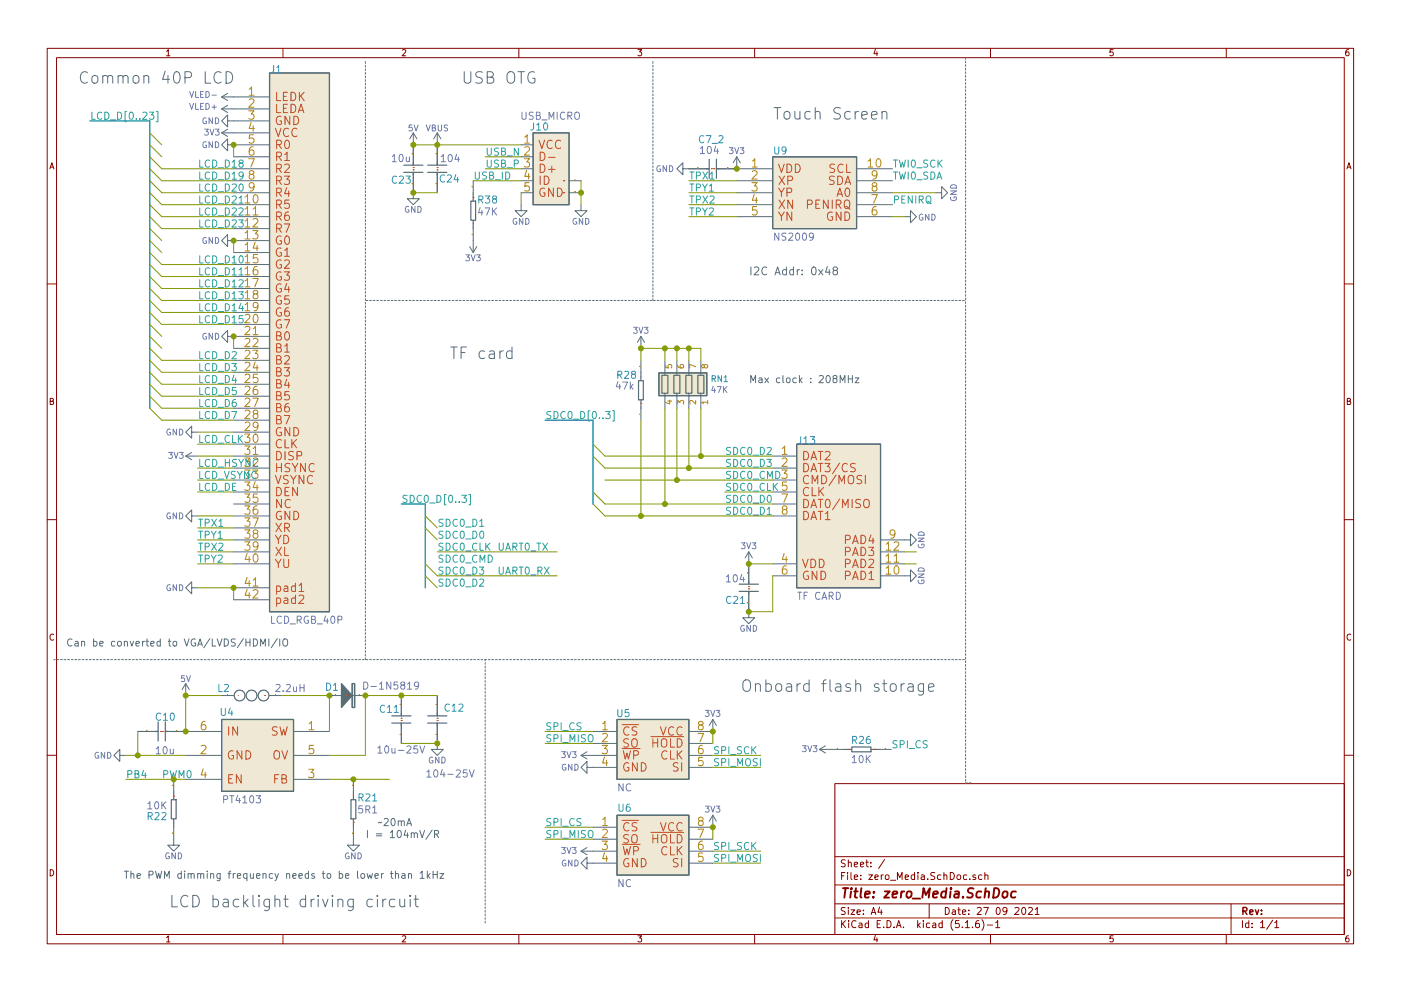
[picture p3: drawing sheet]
<svg xmlns="http://www.w3.org/2000/svg" width="297mm" height="210mm" viewBox="0 0 297 210" stroke-linecap="round" stroke-linejoin="round" font-family="sans-serif">
<g fill="none" stroke="#840000" stroke-width=".21">
<path d="M10 10.3h277v189.9h-277zM12 12.2h273v186.1h-273zM60 10.3v1.9M110 10.3v1.9M160 10.3v1.9M210 10.3v1.9M260 10.3v1.9M10 60.2h2M285 60.2h2M10 110.3h2M285 110.3h2M10 160.2h2"/>
<path d="M177 166.3h108v32h-108zM285 160.2h2M60 198.3v1.9M110 198.3v1.9M160 198.3v1.9M177 194.8h108M177 191.8h108M177 187.8h108M177 181.8h108M186.5 192.5l-.4 1h1M186.8 193v1M187.6 182.3l-1.3 2"/>
<path d="M197 191.8v3M204.7 196.8h.8M206.2 196.7v.1M206.8 185.7l-.3-.1-.3 .2 .1 .2 .5 .2v.3h-.6M207.5 195.3l-.4 .1a1.16 1.16 0 0 0-.1 1.3l.4 .1 .2-.1 .1-.5-.3-.3-.4 .1-.2 .2M208.2 195.1a1.71 1.71 0 0 1 0 2.3M208.2 185.7l-.5-.1-.2 .3v.6l.2 .1 .5-.1M208.8 185.7l.2-.1 .4 .1 .1 .9M208.8 185.1v1.5M209.3 196.3h1.2M210 198.3v1.9M211.1 195.8l.4-.5v1.5"/>
<path d="M211.1 196.8h.9M216.8 192.7l.2-.2a.8 .8 0 0 1 .5 .8 .8 .8 0 0 1-.5 .7l-.4-.5zM218.1 192.7l.5-.2 .3 .5-.9 1h.9M219.5 193l.4-.5v1.5M219.5 194h.8M260 198.3v1.9M261 191.8v6.5M269.8 195.2l-1.2 2M270.3 195.8l.4-.5v1.5M270.3 196.8h.8"/>
</g>
<path d="M212.7 189.3l.3-.2 .6 .2v.8l-.3 .2a.49 .49 0 0 1-.8-.2zM215.4 189.2h-.8l-.2 .3-.1 .6 .4 .3 .6-.1" fill="none" stroke="#840000" stroke-width=".41"/>
<g fill="none" stroke="#586e75" stroke-width=".25">
<path d="M57.1 15.5h12.7v114.3h-12.7zM85.6 36.6h4.1M85.6 35h4.1M87.6 34.5v.5M87.6 36.6v.5M90.7 36.6h4M90.7 35h4M92.7 34.5v.5M113 28.2h7.6v15.2h-7.6zM149.9 35.8h.5M150.4 33.8v4M151.9 35.8h.5"/>
<path d="M151.9 33.8v4M163.8 33.3h17.8v15.2h-17.8zM99.8 42.7h1v4h-1zM100.3 40.9v1.8M100.3 46.7v1.8M135.9 79v1.8M139.7 79.1h10.2v4.8h-10.2zM140.3 79.6h1.3v3.8h-1.3zM142.9 79.6h1.2v3.8h-1.2zM145.4 79.6h1.3v3.8h-1.3zM148 79.6h1.2v3.8h-1.2zM135.4 80.8h1v4h-1z"/>
<path d="M135.9 84.8v1.8M168.9 94.2h17.8v30.5h-17.8zM156.7 125.5h4.1M156.7 123.9h4.1M158.7 123.4v.5M158.7 125.5v.5M33 155.2h.5M33.5 153.2v4M35.1 153.2v4M35.1 155.2h.5M47 152.6h15.2v15.3h-15.2zM74.7 145h.5v5.1h-.5z"/>
<path d="M83.1 153.4h4M83.1 151.9h4M85.1 151.4v.5M85.1 153.4v.5M90.7 153.4h4M90.7 151.9h4M92.7 151.4v.5M92.7 153.4v.5M130.8 152.6h15.2v12.7h-15.2zM178.8 159h1.8M180.6 158.5h4.1v1h-4.1zM184.7 159h1.7"/>
<path d="M36.3 169.7h1v4h-1zM36.8 167.9v1.8M36.8 173.7v1.8M74.4 169.7h1v4h-1zM74.9 167.9v1.8M74.9 173.7v1.8M130.8 173h15.2v12.7h-15.2z"/>
<circle cx="50.8" cy="147.6" r="1.14"/>
<circle cx="53.3" cy="147.6" r="1.14"/>
<circle cx="55.9" cy="147.6" r="1.14"/>
</g>
<g fill="none" stroke="#586e75" stroke-width=".21">
<path d="M46.9 15.4a1 1 0 0 0-1.2 0 1 1 0 0 0-.3 1.2 .93 .93 0 0 0 .5 .9 .93 .93 0 0 0 1-.1M47.9 15.2a1.23 1.23 0 0 1 1.4 1.2 1.23 1.23 0 0 1-1.4 1.2zM48.3 19.8l-1.3 .8M47 28.2l1.3 .8M47 28.2h10.1M47 20.6l1.3 .7M47 20.6h10.1M47 23.1l1.3 .8M47 23.1h10.1M48.3 30.7v-1.2l-1.3 1.2 1.3 1.3v-1.3h8.8M48.3 25.6v-1.2l-1.3 1.2 1.3 1.3v-1.3h8.8M48.3 27.4l-1.3 .8"/>
<path d="M48.3 22.3l-1.3 .8M49.5 33.3h7.6M49.5 35.8h7.6M49.5 38.3h7.6M87.6 37.1v5.1h1.3l-1.3 1.2-1.2-1.2h1.2M87.6 28.2v6.3M87.6 28.2l-.7 1.3M87.6 28.2l.8 1.3M92.7 28.2l-.8 1.3M92.7 28.2v6.3M92.7 37.1v3.8M92.7 28.2l.8 1.3"/>
<path d="M100.3 38.3v2.6M120.6 38.3h2.6M144.8 35.8v-1.3l-1.3 1.3 1.3 1.3v-1.3h5.1M152.4 35.8h11.4M156.2 38.3h7.6M156.2 33.3l-.8 1.2M156.2 33.3v2.5M156.2 33.3l.8 1.2M181.6 35.8h7.6M181.6 38.3h7.6M184.8 24.5l1.2-.3-.1-.4-.8-.2-.3 .4 .1 1.1 .2 .2 .8-.2M187 23.9a.6 .6 0 0 1 1 .1v1.3"/>
<path d="M187 23.6v1.7M48.3 51v-1.2l-1.3 1.2 1.3 1.3v-1.3h8.8M49.5 43.4h7.6M49.5 46h7.6M49.5 48.5h7.6M49.5 53.6h7.6M49.5 56.1h7.6M49.5 58.7h7.6M49.5 40.9h7.6M99.6 52.3l.7 1.3M100.3 48.5v5.1M101.1 52.3l-.8 1.3"/>
<path d="M110.5 43.4v1.3h1.3l-1.3 1.3-1.3-1.3h1.3M120.6 40.9h2.6M123.2 43.4v1.3h1.3l-1.3 1.3-1.3-1.3h1.3M156.2 43.4h7.6M156.2 46h7.6M156.2 40.9h7.6M175.4 56.6l-.4 1.2h1M175.8 57.2v1.1M176.9 57.4l-.3-.4 .3-.4h.4l.3 .4-.1 .2-.7 .2-.2 .3v.3l.3 .3h.4l.3-.3v-.3l-.3-.3M181.6 43.4h7.6M181.6 46h7.6M181.6 40.9h7.6"/>
<path d="M191.8 46h1.2v-1.3l1.3 1.3-1.3 1.2v-1.2M198.4 40.9h1.2v-1.3l1.3 1.3-1.3 1.3v-1.3M48.3 71.4v-1.3l-1.3 1.3 1.3 1.2v-1.2h8.8M49.5 61.2h7.6M49.5 63.7h7.6M49.5 66.3h7.6M49.5 68.8h7.6M49.5 73.9h7.6M49.5 76.4h7.6M49.5 79h7.6M108.6 74.6l-.8-.2-.4 .5v.7l.2 .3 .2 .2 .8-.2M108.6 73.6v2.5"/>
<path d="M135.9 71.4v2.5M135.9 76.4v2.6M135.9 71.4l-.8 1.2M135.9 71.4l.8 1.2M141 76.4v3.2M143.5 76.4v3.2M146 76.4v3.2M148.6 76.4v3.2M179.9 79.7v1.5M180.7 79.7v1.5M39.4 96.8h2.5M39.4 96.8l1.2 .7"/>
<path d="M40.6 91.7v-1.3l-1.2 1.3 1.2 1.3v-1.3h1.3M40.6 96l-1.2 .8M49.5 96.8h7.6M49.5 99.3h7.6M49.5 81.5h7.6M49.5 84.1h7.6M49.5 86.6h7.6M49.5 89.1h7.6M49.5 91.7h7.6M49.5 94.2h7.6M135.9 86.6v2.5M141 83.4v3.2"/>
<path d="M143.5 83.4v3.2M146 83.4v3.2M148.6 83.4v3.2M163.8 96.8h5.1M163.8 99.3h5.1M178.1 81.2v-1.5l.5 1.1 .5-1.1v1.5M179.9 80.4h.8M181.3 80.2h.8l-.8 1h.8M40.6 109.5v-1.3l-1.2 1.3 1.2 1.2v-1.2h1.3M49.5 119.6h7.6M49.5 117.1h7.6M49.5 101.8h7.6"/>
<path d="M49.5 104.4h7.6M49.5 106.9h7.6M49.5 109.5h7.6M49.5 114.5h7.6M49.5 112h7.6M158.7 117.1v6.3M158.7 117.1l-.7 1.3M158.7 117.1l.8 1.3M163.8 119.6h5.1M163.8 101.8h5.1M163.8 104.4h5.1M163.8 106.9h5.1"/>
<path d="M163.8 109.5h5.1M186.7 114.5h6.3v-1.2l1.3 1.2-1.3 1.3v-1.3M186.7 119.6h5.1M186.7 117.1h5.1M40.6 124.7v-1.3l-1.2 1.3 1.2 1.3v-1.3h1.3M49.5 124.7h7.6M49.5 127.2h7.6M53.7 135.6a.77 .77 0 0 1 .9 .7 .77 .77 0 0 1-.9 .8zM55.2 137.1v-1.5l.6 1 .5-1v1.5M57 135.6v1.5M58.8 135.5l-1.3 1.9M59.3 135.6v1.5"/>
<path d="M60 135.8l.3-.2h.5a.99 .99 0 0 1-.2 1.5 .53 .53 0 0 1-.6-.5zM158.7 126v5.1h1.3l-1.3 1.2-1.2-1.2h1.2M163.8 122.2h5.1M186.7 122.2h6.3v-1.3l1.3 1.3-1.3 1.2v-1.2M29.2 155.2h3.8M35.6 155.2h11.4M39.4 145l-.8 1.3M39.4 145v2.6M39.4 145l.7 1.3M47 147.6h2.5M57.1 147.6h2.6M62.2 155.2h7.6"/>
<path d="M69.8 147.6h2.6M74.9 147.6h2.6M85.1 147.6v3.8M85.1 153.9v3.8M92.7 153.9v5.1h1.3l-1.3 1.3-1.3-1.3h1.3M92.7 147.6v3.8M124.5 159.5l-1.3 .8M125.7 155.2h5.1M125.7 157.7h5.1M146 157.7h5.1M151.1 152.6v2.6h-5.1M151.1 152.6l-.7 1.3"/>
<path d="M151.1 152.6l.8 1.3M173.7 159h5.1M173.7 159l1.3 .8M175 158.2l-1.3 .8M186.4 159h2.6M191.7 145.1l-.4 .1-.2 .3M192.6 145.2l.2-.1 .7 .1 .1 .2v1.3M193.6 145.6l-.8 .1a.48 .48 0 0 0-.4 .5 .48 .48 0 0 0 .4 .5l.8-.1M195.8 145.1v1.9a.66 .66 0 0 1-1 .4M195.8 145.2l-.7-.1-.4 .4 .1 1 .3 .2 .7-.1M196.9 145.9l1.1-.3-.1-.4-.7-.1-.3 .3 .1 1.2 .2 .1 .7-.1M25.4 160.3v-1.3l-1.3 1.3 1.3 1.2v-1.2h1.3"/>
<path d="M36.8 175.5v3.8h1.3l-1.3 1.3-1.2-1.3h1.2M36.8 165.3v2.6M39.4 160.3h7.6M39.4 165.3h7.6M62.2 160.3h7.6M62.2 165.3h7.6M74.9 175.5v3.8h1.3l-1.3 1.3-1.2-1.3h1.2M74.9 165.3v2.6M86.2 175.2l.5-1.5 .5 1.5M86.4 174.7h.7M89 176.2l.5 1.5 .5-1.5M91.6 176.1l-1.3 2"/>
<path d="M92.1 177l.7-.1 .2-.2-.1-.4-.8-.1v1.5M92.5 177l.5 .7M123.2 160.3h7.6M123.2 160.3l1.3 .7M124.5 162.8v-1.3l-1.3 1.3 1.3 1.3v-1.3h6.3M124.5 179.8l-1.3 .8M125.7 175.5h5.1M125.7 178h5.1M146 160.3h5.1M146 162.8h5.1M146 178h5.1M151.1 173v2.5h-5.1"/>
<path d="M151.1 173l-.7 1.2M151.1 173l.8 1.2M79 190.9a.79 .79 0 0 0-1.1 .1v1.2a.79 .79 0 0 0 1.1 .1M80 190l-.1 .1 .1 .1v-.2v.2M80 190.8v1.6M81.2 190.8v1.6M81.9 190.8l-.5 .1-.2 .3M82.8 185.3h.5M83 184.8v1.3l.3 .3M83.7 190.9l-.7-.1-.5 .4v.7l.3 .4 .2 .1 .7-.1M83.8 185.5l.3-.2 .3 .1 .1 1M83.8 184.8v1.6"/>
<path d="M84.8 190.8v1.2l.1 .3a.63 .63 0 0 0 .9-.1M85.2 185.4h.6l.1 1M85.8 190.8v1.6M85.9 185.7l-.5 .1a.3 .3 0 0 0-.3 .3 .3 .3 0 0 0 .3 .3l.5-.1M86.6 185.5l.2-.2 .4 .1v1M86.6 185.3v1.1M87 190l-.2 .1h.3l-.1-.1v.2M87 190.8v1.6M87.8 190.8h.9M88.1 190v2l.1 .3 .5 .1M89.1 185.3l.4-.5v1.6M89.1 186.4h.8"/>
<path d="M90.6 184.8v1.6M90.7 185.8l.5 .6M91.2 185.3l-.6 .6M91.8 184.8v1.6M91.8 185.5h.9M92.7 184.8v1.6M93.3 185.3h.8l-.8 1.1h.8M123.2 180.6h7.6M123.2 180.6l1.3 .8M124.5 183.1v-1.2l-1.3 1.2 1.3 1.3v-1.3h6.3M146 180.6h5.1M146 183.1h5.1"/>
</g>
<g fill="none" stroke="#cb4b16" stroke-width=".21">
<path d="M87.6 35.6h.1M87.6 36h.1M92.7 35.6h.1M92.7 36h.1M114.5 32.3a.9 .9 0 0 1 1.1 .9 .9 .9 0 0 1-1.1 .9zM116.3 33.4h1.4M119.5 38.3h.1M119.6 38.3h.1M150.9 35.8h.1M151.4 35.8h.1M100.3 47.5h.1M100.3 41.9h.1"/>
<path d="M135.9 80h.1M135.9 85.6h.1M181.3 98.4l-.6-.1-.4 .4 .2 .4 .8 .3v.5a.78 .78 0 0 1-1 .1M183.2 106.2a.6 .6 0 0 1 1 0 1.19 1.19 0 0 1-.3 1.5l-.5-.1a1.35 1.35 0 0 1-.2-1.4zM183.5 100.9v1.7M158.7 124.5h.1M158.7 124.9h.1M34 155.2h.1M34.5 155.2h.1M50.5 147.5v.1M56.1 147.6h.1M73.4 147.6h.1"/>
<path d="M73.9 147.5v.1M85.1 152.4h.1M85.1 152.9h.1M92.7 152.4h.1M92.7 152.9h.1M179.8 159h.1M185.4 159h.1M36.8 174.5h.1M36.8 168.9h.1M74.9 168.9h.1M74.9 174.5h.1"/>
</g>
<g fill="none" stroke="#b58900" stroke-width=".21">
<path d="M87.4 32.6h.1M92.5 32.6h.1M92.5 39h.1M100.1 39.6h.1M121.9 38.1h.1M147.9 35.6h.1M154.3 35.6h.1M100.1 49.8h.1M121.9 40.7h.1M135.7 77.7h.1M135.7 87.9h.1M158.5 121.5h.1"/>
<path d="M158.5 127.9h.1M31.1 155h.1M37.4 155h.1M71.1 147.4h.1M76.2 147.4h.1M76.2 147.3v.1M84.9 149.5h.1M84.9 155.8h.1M84.9 149.4v.1M92.5 149.5h.1M92.5 155.8h.1M92.5 149.4v.1"/>
<path d="M177.5 158.8h.1M187.7 158.8h.1M36.6 176.8h.1M36.6 166.6h.1M74.7 166.6h.1M74.7 176.8h.1"/>
</g>
<g fill="#eee8d5" stroke="#eee8d5" stroke-width=".21">
<path d="M168.9 94.2h17.8v30.5h-17.8z"/>
<path d="M57.1 15.5h12.7v114.3h-12.7z"/>
<path d="M113 28.2h7.6v15.2h-7.6z"/>
<path d="M47 152.6h15.2v15.3h-15.2z"/>
<path d="M74.7 145h.5v5.1h-.5z"/>
<path d="M163.8 33.3h17.8v15.2h-17.8z"/>
<path d="M130.8 152.6h15.2v12.7h-15.2z"/>
<path d="M130.8 173h15.2v12.7h-15.2z"/>
<path d="M139.7 79.1h10.2v4.8h-10.2z"/>
</g>
<path d="M72.4 145l2.3 2.6-2.3 2.5z" fill="#586e75" stroke="#586e75" stroke-width=".25"/>
<path d="M77.1 144.7a.77 .77 0 0 1 .9 .8 .77 .77 0 0 1-.9 .7zM80.1 158.7l.4-.4v1.5M80.1 159.8h.9M88.7 145.3l-.3 .3h-.4l-.1-.3 .1-.5 .4-.1 .3 .1a1.02 1.02 0 0 1-.4 1.4h-.3M89 158.3l.5 1.5 .5-1.5M90.5 163.8l.4-.5v1.6M90.5 164.9h.9M99.5 163.3l.5 1.6 .5-1.6" fill="none" stroke="#6c71c4" stroke-width=".21"/>
<path d="M204.7 12.2v153.9M138.4 63.7v-50.8M204.5 63.7h-127M77.5 139.9v-127M204.5 139.9h-193.1M204.7 166.1h1.3M102.9 195.8v-55.9" fill="none" stroke="#586e75" stroke-width=".21" stroke-dasharray=".4 .4"/>
<path d="M19 25.6h12.7v61M115.6 89.1h10.1v17.8M85.1 106.9h5.1v17.8" fill="none" stroke="#268bd2" stroke-width=".3"/>
<g fill="none" stroke="#859900" stroke-width=".21">
<path d="M31.7 38.3l2.6 2.6h15.2M31.7 35.8l2.6 2.5h15.2M31.7 33.3l2.6 2.5h15.2M31.7 30.7l2.6 2.6M31.7 28.2l2.6 2.5M49.5 30.7v2.6M87.6 30.7h22.9M100.3 38.3h10.2M102.9 33.3h7.6M102.9 35.8h7.6M123.2 38.3v5.1M146 38.3h10.2"/>
<path d="M31.7 43.4l2.6 2.6h15.2M31.7 40.9l2.6 2.5h15.2M31.7 58.7l2.6 2.5h15.2M31.7 56.1l2.6 2.6h15.2M31.7 53.6l2.6 2.5h15.2M31.7 46l2.6 2.5h15.2M31.7 48.5l2.6 2.5M31.7 51l2.6 2.6M49.5 51v2.6M87.6 40.9h5.1M110.5 40.9v2.5M146 40.9h10.2"/>
<path d="M146 46h10.2M146 43.4h10.2M189.2 40.9h9.2M189.2 46h2.6M31.7 63.7l2.6 2.6h15.2M31.7 79l2.6 2.5h15.2M31.7 76.4l2.6 2.6h15.2M31.7 73.9l2.6 2.5h15.2M31.7 66.3l2.6 2.5h15.2M31.7 61.2l2.6 2.5h15.2M31.7 71.4l2.6 2.5M31.7 68.8l2.6 2.6"/>
<path d="M49.5 71.4v2.5M135.9 76.4v-2.5h12.7v2.5M141 73.9v2.5M143.5 73.9v2.5M146 73.9v2.5M31.7 86.6l2.6 2.5h15.2M31.7 84.1l2.6 2.5h15.2M31.7 81.5l2.6 2.6h15.2M41.9 96.8h7.6M41.9 99.3h7.6M41.9 94.2h7.6M41.9 91.7h7.6"/>
<path d="M125.7 94.2l2.6 2.6h35.5M125.7 96.8l2.6 2.5h35.5M135.9 89.1v20.4M141 86.6v20.3M143.5 86.6v15.2M146 86.6v12.7M148.6 86.6v10.2M41.9 101.8h7.6M41.9 119.6h7.6M41.9 117.1h7.6M41.9 109.5h7.6M41.9 114.5h7.6"/>
<path d="M41.9 104.4h7.6M41.9 112h7.6M90.2 119.6l2.5 2.6h25.4M90.2 112l2.5 2.5M90.2 109.5l2.5 2.5M92.7 117.1h25.4M125.7 104.4l2.6 2.5h35.5M125.7 106.9l2.6 2.6h35.5M128.3 101.8h35.5M153.7 104.4h10.1M158.7 119.6h5.1M191.8 119.6h2.5"/>
<path d="M191.8 117.1h2.5M41.9 124.7h7.6v2.5M90.2 122.2l2.5 2.5M163.8 122.2v7.6h-5.1M29.2 155.2v5.1M47 147.6h-7.6v7.6M59.7 147.6h10.1v7.6M85.1 157.7h7.6M92.7 147.6h-15.2v12.7h-7.7M115.6 157.7h10.1M115.6 155.2h10.1M151.1 155.2v2.5"/>
<path d="M26.7 165.3h10.1M26.7 160.3h12.7M69.8 165.3h12.7M115.6 178h10.1M115.6 175.5h10.1M151.1 175.5v2.5M151.1 160.3h10.2M151.1 162.8h10.2M151.1 180.6h10.2M151.1 183.1h10.2"/>
</g>
<path d="M31.7 23.8h.9l-.5 .6 .4 .1v.7l-.2 .1-.6-.1M33.1 23.6h.4v2.2h-.4M50.7 58.3h.9M50.7 43.1h.9M128.4 87.3h1l-.5 .6 .4 .1v.7l-.2 .1-.7-.1M129.9 87.1h.3v2.2h-.3M97.9 105.1h1l-.5 .6 .4 .1v.6l-.2 .2-.7-.2M99.4 104.9h.3v2.2h-.3" fill="none" stroke="#2aa198" stroke-width=".21"/>
<g fill="#859900" stroke="#859900" stroke-width=".25">
<circle cx="141" cy="106.9" r=".51"/>
<circle cx="77.5" cy="147.6" r=".51"/>
<circle cx="85.1" cy="147.6" r=".51"/>
<circle cx="87.6" cy="30.7" r=".51"/>
<circle cx="92.7" cy="30.7" r=".51"/>
<circle cx="151.1" cy="175.5" r=".51"/>
<circle cx="123.2" cy="40.9" r=".51"/>
<circle cx="135.9" cy="109.5" r=".51"/>
<circle cx="151.1" cy="155.2" r=".51"/>
<circle cx="69.9" cy="147.6" r=".51"/>
<circle cx="141" cy="73.9" r=".51"/>
<circle cx="143.5" cy="101.8" r=".51"/>
<circle cx="143.5" cy="73.9" r=".51"/>
<circle cx="146.1" cy="99.3" r=".51"/>
<circle cx="146.1" cy="73.9" r=".51"/>
<circle cx="148.6" cy="96.8" r=".51"/>
<circle cx="74.9" cy="165.3" r=".51"/>
<circle cx="92.7" cy="157.7" r=".51"/>
<circle cx="135.9" cy="73.9" r=".51"/>
<circle cx="49.5" cy="124.7" r=".51"/>
<circle cx="39.4" cy="155.2" r=".51"/>
<circle cx="39.4" cy="147.6" r=".51"/>
<circle cx="29.2" cy="160.3" r=".51"/>
<circle cx="49.5" cy="30.7" r=".51"/>
<circle cx="49.5" cy="51" r=".51"/>
<circle cx="158.8" cy="129.8" r=".51"/>
<circle cx="49.5" cy="71.4" r=".51"/>
<circle cx="158.8" cy="119.6" r=".51"/>
<circle cx="87.6" cy="40.9" r=".51"/>
<circle cx="156.2" cy="35.8" r=".51"/>
</g>
<g font-size="3.4" fill="#586e75">
<text x="16.5" y="17.8">Common 40P LCD</text>
<text x="97.8" y="17.8">USB OTG</text>
<text x="163.8" y="25.4">Touch Screen</text>
<text x="95.2" y="76.2">TF card</text>
<text x="157" y="146.8">Onboard flash storage</text>
<text x="35.8" y="192.5">LCD backlight driving circuit</text>
</g>
<text font-size="2.8" fill="#840000" x="178" y="190.5">Title: zero_Media.SchDoc</text>
<g font-size="2.5" fill="#b58900">
<text x="52.7" y="20.3">1</text>
<text x="52.7" y="22.9">2</text>
<text x="52.7" y="25.4">3</text>
<text x="52.7" y="27.9">4</text>
<text x="52.7" y="30.5">5</text>
<text x="52.7" y="33">6</text>
<text x="52.7" y="35.6">7</text>
<text x="111.1" y="30.5">1</text>
<text x="111.1" y="33">2</text>
<text x="111.1" y="35.6">3</text>
<text x="159.3" y="35.6">1</text>
<text x="184" y="35.6">10</text>
<text x="52.7" y="38.1">8</text>
<text x="52.7" y="40.6">9</text>
<text x="111.1" y="38.1">4</text>
<text x="111.1" y="40.6">5</text>
<text x="159.3" y="38.1">2</text>
<text x="159.3" y="40.6">3</text>
<text x="184.7" y="40.6">8</text>
<text x="184.7" y="38.1">9</text>
<text x="52" y="43.2">10</text>
<text x="52" y="45.7">11</text>
<text x="159.3" y="43.2">4</text>
<text x="159.3" y="45.7">5</text>
<text x="184.7" y="45.7">6</text>
<text x="184.7" y="43.2">7</text>
<text x="52" y="48.3">12</text>
<text x="52" y="50.8">13</text>
<text x="52" y="53.3">14</text>
<text x="52" y="55.9">15</text>
<text x="52" y="58.4">16</text>
<text x="52" y="61">17</text>
<text x="52" y="63.5">18</text>
<text x="52" y="68.6">20</text>
<text x="52" y="71.1">21</text>
<text x="52" y="73.7">22</text>
<text x="52" y="76.2">23</text>
<text x="52" y="78.7">24</text>
<text x="52" y="81.3">25</text>
<text x="52" y="83.8">26</text>
<text x="52" y="86.4">27</text>
<text x="52" y="88.9">28</text>
<text x="52" y="91.4">29</text>
<text x="52" y="94">30</text>
<text x="52" y="96.5">31</text>
<text x="165.7" y="96.5">1</text>
<text x="165.7" y="99.1">2</text>
<text x="165.7" y="101.6">3</text>
<text x="52" y="104.1">34</text>
<text x="52" y="106.7">35</text>
<text x="165.7" y="104.1">5</text>
<text x="165.7" y="106.7">7</text>
<text x="52" y="109.2">36</text>
<text x="52" y="111.8">37</text>
<text x="165.7" y="109.2">8</text>
<text x="52" y="114.3">38</text>
<text x="52" y="116.8">39</text>
<text x="52" y="119.4">40</text>
<text x="165.7" y="119.4">4</text>
<text x="187.9" y="119.4">11</text>
<text x="187.9" y="116.8">12</text>
<text x="188.5" y="114.3">9</text>
<text x="52" y="124.5">41</text>
<text x="165.7" y="121.9">6</text>
<text x="187.9" y="121.9">10</text>
<text x="52" y="127">42</text>
<text x="42.5" y="154.9">6</text>
<text x="65.4" y="154.9">1</text>
<text x="127.6" y="154.9">1</text>
<text x="147.9" y="154.9">8</text>
<text x="42.5" y="160">2</text>
<text x="65.4" y="160">5</text>
<text x="127.6" y="157.5">2</text>
<text x="127.6" y="160">3</text>
<text x="147.9" y="160">6</text>
<text x="147.9" y="157.5">7</text>
<text x="42.5" y="165.1">4</text>
<text x="65.4" y="165.1">3</text>
<text x="127.6" y="162.6">4</text>
<text x="147.9" y="162.6">5</text>
<text x="127.6" y="175.3">1</text>
<text x="127.6" y="177.8">2</text>
<text x="147.9" y="177.8">7</text>
<text x="147.9" y="175.3">8</text>
<text x="127.6" y="180.3">3</text>
<text x="127.6" y="182.9">4</text>
<text x="147.9" y="182.9">5</text>
<text x="147.9" y="180.3">6</text>
</g>
<g font-size="2.5" fill="#cb4b16">
<text x="58.2" y="21.5">LEDK</text>
<text x="58.2" y="24">LEDA</text>
<text x="58.2" y="26.5">GND</text>
<text x="58.2" y="29.1">VCC</text>
<text x="58.2" y="31.6">R0</text>
<text x="58.2" y="34.2">R1</text>
<text x="114" y="31.6">VCC</text>
<text x="58.2" y="36.7">R2</text>
<text x="58.2" y="39.2">R3</text>
<text x="58.2" y="41.8">R4</text>
<text x="114" y="36.7">D+</text>
<text x="114" y="39.2">ID</text>
<text x="114" y="41.8">GND</text>
<text x="164.8" y="36.7">VDD</text>
<text x="164.8" y="39.2">XP</text>
<text x="164.8" y="41.8">YP</text>
<text x="175.4" y="39.2">SDA</text>
<text x="175.6" y="36.7">SCL</text>
<text x="177.4" y="41.8">A0</text>
<text x="58.2" y="44.3">R5</text>
<text x="58.2" y="46.9">R6</text>
<text x="164.8" y="44.3">XN</text>
<text x="164.8" y="46.9">YN</text>
<text x="171.1" y="44.3">PENIRQ</text>
<text x="175.1" y="46.9">GND</text>
<text x="58.2" y="49.4">R7</text>
<text x="58.2" y="51.9">G0</text>
<text x="58.2" y="54.5">G1</text>
<text x="58.2" y="57">G2</text>
<text x="58.2" y="59.6">G3</text>
<text x="58.2" y="62.1">G4</text>
<text x="58.2" y="64.6">G5</text>
<text x="58.2" y="67.2">G6</text>
<text x="58.2" y="69.7">G7</text>
<text x="58.2" y="72.3">B0</text>
<text x="58.2" y="74.8">B1</text>
<text x="58.2" y="77.3">B2</text>
<text x="58.2" y="79.9">B3</text>
<text x="58.2" y="82.4">B4</text>
<text x="58.2" y="85">B5</text>
<text x="58.2" y="87.5">B6</text>
<text x="58.2" y="90">B7</text>
<text x="58.2" y="92.6">GND</text>
<text x="58.2" y="95.1">CLK</text>
<text x="58.2" y="97.7">DISP</text>
<text x="58.2" y="100.2">HSYNC</text>
<text x="169.9" y="97.7">DAT2</text>
<text x="169.9" y="100.2">DAT3/CS</text>
<text x="58.2" y="102.7">VSYNC</text>
<text x="58.2" y="105.3">DEN</text>
<text x="58.2" y="107.8">NC</text>
<text x="169.9" y="102.7">CMD/MOSI</text>
<text x="169.9" y="105.3">CLK</text>
<text x="169.9" y="107.8">DAT0/MISO</text>
<text x="58.2" y="110.4">GND</text>
<text x="58.2" y="112.9">XR</text>
<text x="169.9" y="110.4">DAT1</text>
<text x="58.2" y="115.4">YD</text>
<text x="58.2" y="118">XL</text>
<text x="179.1" y="118">PAD3</text>
<text x="179.1" y="115.4">PAD4</text>
<text x="58.2" y="120.5">YU</text>
<text x="58.2" y="125.6">pad1</text>
<text x="169.9" y="120.5">VDD</text>
<text x="169.9" y="123.1">GND</text>
<text x="179.1" y="123.1">PAD1</text>
<text x="179.1" y="120.5">PAD2</text>
<text x="58.2" y="128.1">pad2</text>
<text x="48" y="161.2">GND</text>
<text x="48" y="156.1">IN</text>
<text x="57.2" y="156.1">SW</text>
<text x="57.6" y="161.2">OV</text>
<text x="131.8" y="156.1">CS</text>
<text x="131.8" y="158.6">SO</text>
<text x="131.8" y="161.2">WP</text>
<text x="138" y="158.6">HOLD</text>
<text x="139.8" y="156.1">VCC</text>
<text x="140" y="161.2">CLK</text>
<text x="48" y="166.2">EN</text>
<text x="57.9" y="166.2">FB</text>
<text x="131.8" y="163.7">GND</text>
<text x="142.7" y="163.7">SI</text>
<text x="131.8" y="176.4">CS</text>
<text x="131.8" y="178.9">SO</text>
<text x="138" y="178.9">HOLD</text>
<text x="139.8" y="176.4">VCC</text>
<text x="131.8" y="181.5">WP</text>
<text x="131.8" y="184">GND</text>
<text x="140" y="181.5">CLK</text>
<text x="142.7" y="184">SI</text>
</g>
<g font-size="2.5" fill="#2aa198">
<text x="52" y="66">19</text>
<text x="52" y="99.1">32</text>
<text x="52" y="101.6">33</text>
</g>
<text font-size="2.3" fill="#586e75" x="158.7" y="58.4">I2C Addr: 0x48</text>
<g font-size="2.1" fill="#268bd2">
<text x="57.4" y="15.5">J1</text>
<text x="148.3" y="30.4">C7_2</text>
<text x="164.1" y="32.8">U9</text>
<text x="83.2" y="39">C23</text>
<text x="93.3" y="38.7">C24</text>
<text x="101.4" y="43.2">R38</text>
<text x="130.9" y="80.4">R28</text>
<text x="169.3" y="94.2">J13</text>
<text x="154" y="128.1">C21</text>
<text x="46.2" y="146.8">L2</text>
<text x="69" y="146.6">D1</text>
<text x="33.1" y="152.9">C10</text>
<text x="46.7" y="151.9">U4</text>
<text x="80.6" y="151.2">C11</text>
<text x="94.3" y="151">C12</text>
<text x="130.8" y="152.1">U5</text>
<text x="180.7" y="157.8">R26</text>
<text x="31.3" y="174">R22</text>
<text x="76" y="170">R21</text>
<text x="131.1" y="172.2">U6</text>
</g>
<g font-size="2.1" fill="#2aa198">
<text x="19" y="25.4">LCD_D[0..23]</text>
<text x="41.9" y="35.6">LCD_D18</text>
<text x="102.9" y="35.6">USB_P</text>
<text x="102.9" y="33">USB_N</text>
<text x="189.2" y="35.6">TWI0_SCK</text>
<text x="41.9" y="40.6">LCD_D20</text>
<text x="41.9" y="38.1">LCD_D19</text>
<text x="100.3" y="38.1">USB_ID</text>
<text x="146" y="38.1">TPX1</text>
<text x="146" y="40.6">TPY1</text>
<text x="189.2" y="38.1">TWI0_SDA</text>
<text x="41.9" y="45.7">LCD_D22</text>
<text x="41.9" y="43.2">LCD_D21</text>
<text x="146" y="43.2">TPX2</text>
<text x="146" y="45.7">TPY2</text>
<text x="189.2" y="43.2">PENIRQ</text>
<text x="41.9" y="48.3">LCD_D23</text>
<text x="41.9" y="55.9">LCD_D10</text>
<text x="41.9" y="58.4">LCD_D11</text>
<text x="41.9" y="61">LCD_D12</text>
<text x="41.9" y="63.5">LCD_D13</text>
<text x="41.9" y="68.6">LCD_D15</text>
<text x="41.9" y="66">LCD_D14</text>
<text x="41.9" y="76.2">LCD_D2</text>
<text x="41.9" y="83.8">LCD_D5</text>
<text x="41.9" y="81.3">LCD_D4</text>
<text x="41.9" y="78.7">LCD_D3</text>
<text x="41.9" y="86.4">LCD_D6</text>
<text x="41.9" y="88.9">LCD_D7</text>
<text x="115.6" y="88.9">SDC0_D[0..3]</text>
<text x="41.9" y="94">LCD_CLK</text>
<text x="41.9" y="99.1">LCD_HSYNC</text>
<text x="41.9" y="101.6">LCD_VSYNC</text>
<text x="153.7" y="99.1">SDC0_D3</text>
<text x="153.7" y="96.5">SDC0_D2</text>
<text x="153.7" y="101.6">SDC0_CMD</text>
<text x="41.9" y="104.1">LCD_DE</text>
<text x="85.1" y="106.7">SDC0_D[0..3]</text>
<text x="153.7" y="106.7">SDC0_D0</text>
<text x="153.7" y="104.1">SDC0_CLK</text>
<text x="41.9" y="111.8">TPX1</text>
<text x="92.7" y="111.8">SDC0_D1</text>
<text x="153.7" y="109.2">SDC0_D1</text>
<text x="41.9" y="116.8">TPX2</text>
<text x="41.9" y="114.3">TPY1</text>
<text x="41.9" y="119.4">TPY2</text>
<text x="92.7" y="119.4">SDC0_CMD</text>
<text x="92.7" y="114.3">SDC0_D0</text>
<text x="92.7" y="116.8">SDC0_CLK</text>
<text x="105.4" y="116.8">UART0_TX</text>
<text x="92.7" y="124.5">SDC0_D2</text>
<text x="92.7" y="121.9">SDC0_D3</text>
<text x="105.4" y="121.9">UART0_RX</text>
<text x="115.6" y="154.9">SPI_CS</text>
<text x="115.6" y="157.5">SPI_MISO</text>
<text x="151.1" y="160">SPI_SCK</text>
<text x="189" y="158.7">SPI_CS</text>
<text x="26.7" y="165.1">PB4</text>
<text x="151.1" y="162.6">SPI_MOSI</text>
<text x="115.6" y="177.8">SPI_MISO</text>
<text x="115.6" y="175.3">SPI_CS</text>
<text x="151.1" y="180.3">SPI_SCK</text>
<text x="151.1" y="182.9">SPI_MOSI</text>
</g>
<g font-size="2.1" fill="#6c71c4">
<text x="110.4" y="25.4">USB_MICRO</text>
<text x="112.6" y="27.7">J10</text>
<text x="83.2" y="34.4">10u</text>
<text x="93.7" y="34.4">104</text>
<text x="148.6" y="32.7">104</text>
<text x="101.4" y="45.7">47K</text>
<text x="164.5" y="51">NS2009</text>
<text x="130.7" y="82.6">47k</text>
<text x="154.2" y="123.5">104</text>
<text x="169.1" y="127.2">TF CARD</text>
<text x="57.4" y="132.3">LCD_RGB_40P</text>
<text x="58.6" y="146.8">2.2uH</text>
<text x="78.1" y="146.3">D-1N5819</text>
<text x="33.1" y="160">10u</text>
<text x="80.9" y="159.9">10u-25V</text>
<text x="180.7" y="161.9">10K</text>
<text x="91.4" y="164.9">104-25V</text>
<text x="130.9" y="167.9">NC</text>
<text x="31.3" y="171.7">10K</text>
<text x="47.6" y="170.4">PT4103</text>
<text x="76" y="172.6">5R1</text>
<text x="130.9" y="188.2">NC</text>
</g>
<g font-size="2.1" fill="#586e75">
<text x="158.7" y="81.3">Max clock : 208MHz</text>
<text x="14" y="137.2">Can be converted to VGA/LVDS/HDMI/IO</text>
<text x="77.5" y="177.8">I = 104mV/R</text>
<text x="80" y="175.3">20mA</text>
<text x="26.2" y="186.4">The PWM dimming frequency needs to be lower than 1kHz</text>
</g>
<text font-size="2.1" fill="#859900" x="34.3" y="165.1">PWM0</text>
<g font-size="2.1" fill="#840000">
<text x="178" y="184">Sheet: /</text>
<text x="178" y="186.7">File: zero_Media.SchDoc.sch</text>
<text x="178" y="196.9">KiCad E.D.A. kicad (5.1.6)-1</text>
<text x="178" y="194.1">Size: A4</text>
<text x="200" y="194.1">Date: 27 09 2021</text>
<text x="263" y="194.1">Rev:</text>
<text x="263" y="196.9">Id: 1/1</text>
</g>
<g font-size="1.8" fill="#840000">
<text x="35" y="11.9">1</text>
<text x="85" y="11.9">2</text>
<text x="135" y="11.9">3</text>
<text x="185" y="11.9">4</text>
<text x="235" y="11.9">5</text>
<text x="285" y="11.9">6</text>
<text x="10.4" y="35.9">A</text>
<text x="285.4" y="35.9">A</text>
<text x="10.4" y="85.9">B</text>
<text x="285.4" y="85.9">B</text>
<text x="10.4" y="135.9">C</text>
<text x="285.4" y="135.9">C</text>
<text x="10.4" y="185.9">D</text>
<text x="285.4" y="185.9">D</text>
<text x="35" y="199.9">1</text>
<text x="85" y="199.9">2</text>
<text x="135" y="199.9">3</text>
<text x="185" y="199.9">4</text>
<text x="235" y="199.9">5</text>
<text x="285" y="199.9">6</text>
</g>
<g font-size="1.8" fill="#6c71c4">
<text x="40.3" y="23.3">VLED+</text>
<text x="40.5" y="20.7">VLED-</text>
<text x="42.7" y="26.3">GND</text>
<text x="43.4" y="28.7">3V3</text>
<text x="86.6" y="27.9">5V</text>
<text x="90.3" y="27.9">VBUS</text>
<text x="42.7" y="31.4">GND</text>
<text x="154.6" y="32.7">3V3</text>
<text x="139" y="36.5">GND</text>
<text x="85.7" y="45.1">GND</text>
<text x="108.5" y="47.7">GND</text>
<text x="121.2" y="47.7">GND</text>
<text x="194.6" y="46.8">GND</text>
<text x="202.9" y="42.8" transform="rotate(-90 202.9 42.8)">GND</text>
<text x="42.7" y="51.7">GND</text>
<text x="98.8" y="55.4">3V3</text>
<text x="134.3" y="70.8">3V3</text>
<text x="42.7" y="72.1">GND</text>
<text x="150.9" y="83.4">47K</text>
<text x="35.1" y="92.4">GND</text>
<text x="35.8" y="97.3">3V3</text>
<text x="35.1" y="110.2">GND</text>
<text x="157.2" y="116.5">3V3</text>
<text x="196" y="116.5" transform="rotate(-90 196 116.5)">GND</text>
<text x="35.1" y="125.4">GND</text>
<text x="196" y="124.1" transform="rotate(-90 196 124.1)">GND</text>
<text x="156.8" y="134">GND</text>
<text x="38.3" y="144.7">5V</text>
<text x="149.6" y="152.1">3V3</text>
<text x="19.9" y="161">GND</text>
<text x="90.8" y="162">GND</text>
<text x="119.1" y="160.8">3V3</text>
<text x="170.1" y="159.6">3V3</text>
<text x="118.9" y="163.5">GND</text>
<text x="149.6" y="172.4">3V3</text>
<text x="34.9" y="182.3">GND</text>
<text x="73" y="182.3">GND</text>
<text x="118.9" y="183.8">GND</text>
<text x="119.1" y="181.1">3V3</text>
</g>
<g font-size="1.8" fill="#b58900">
<text x="142.5" y="78.2" transform="rotate(-90 142.5 78.2)">5</text>
<text x="145" y="78.2" transform="rotate(-90 145 78.2)">6</text>
<text x="147.6" y="78.2" transform="rotate(-90 147.6 78.2)">7</text>
<text x="150.1" y="78.2" transform="rotate(-90 150.1 78.2)">8</text>
<text x="142.5" y="85.8" transform="rotate(-90 142.5 85.8)">4</text>
<text x="145" y="85.8" transform="rotate(-90 145 85.8)">3</text>
<text x="147.6" y="85.8" transform="rotate(-90 147.6 85.8)">2</text>
<text x="150.1" y="85.8" transform="rotate(-90 150.1 85.8)">1</text>
</g>
<text font-size="1.8" fill="#268bd2" x="150.9" y="81">RN1</text>
<text font-size=".7" fill="#268bd2" x="87.2" y="31">5V</text>
</svg>
